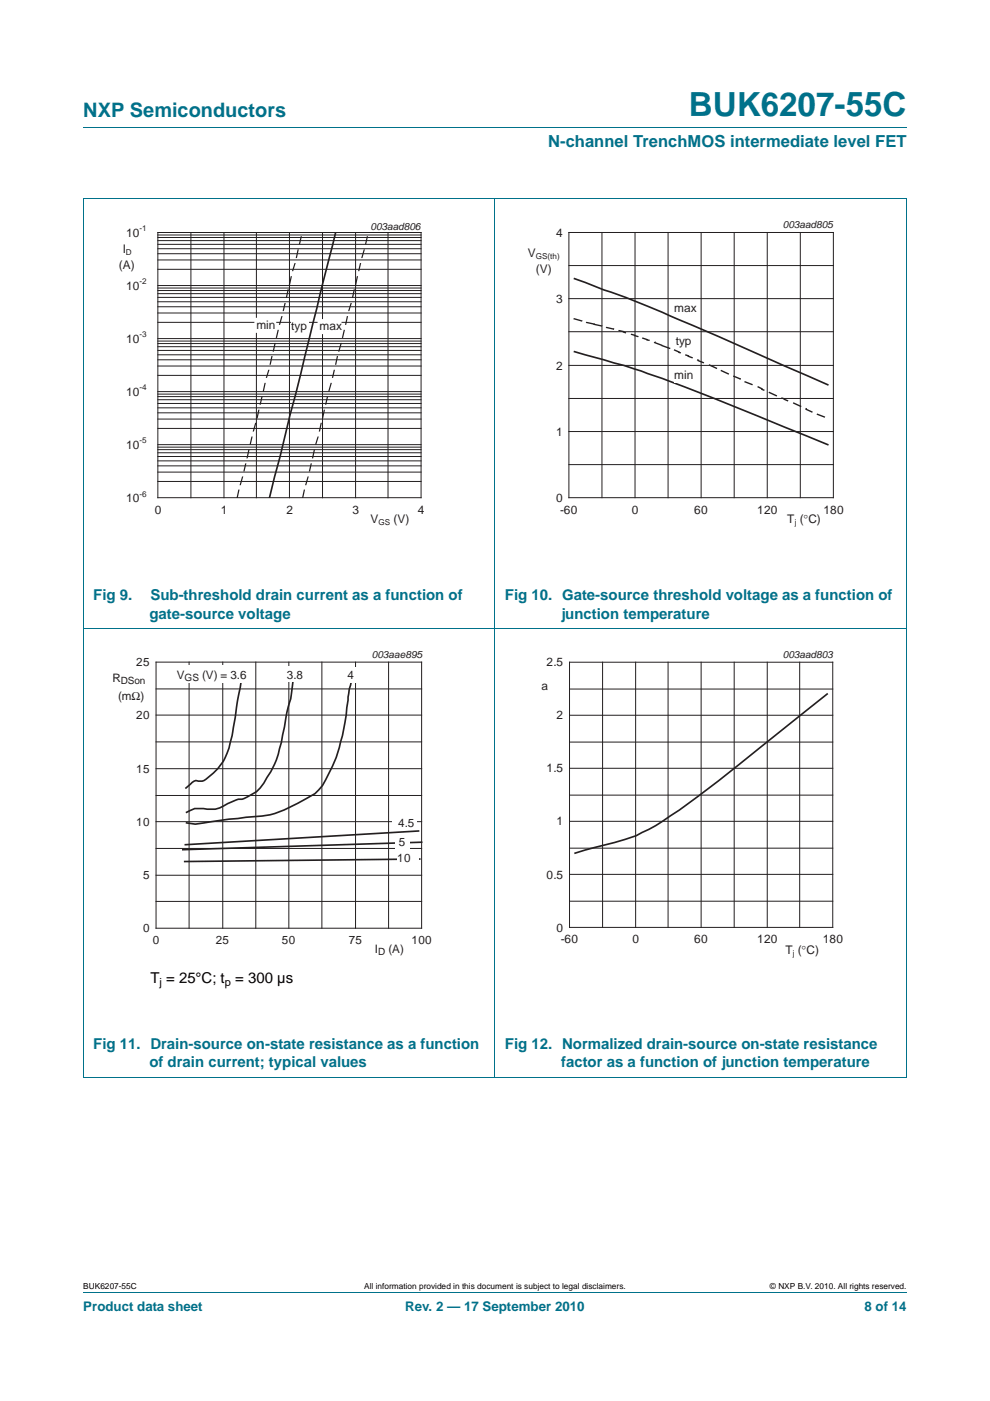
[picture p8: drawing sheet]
<svg xmlns="http://www.w3.org/2000/svg" width="210mm" height="297mm" viewBox="0 0 210 297" stroke-linecap="round" stroke-linejoin="round" font-family="sans-serif">
<path d="M17.7 27h174.6M17.6 42.1h174.7M17.7 42.2v186.2M105 42.1v186.4M192.3 42.2v186.2M17.6 133.3h174.7M17.6 228.4h174.7M17.7 273.9h174.6" fill="none" stroke="#00718a" stroke-width=".21"/>
<g fill="none" stroke="#231f20" stroke-width=".21">
<path d="M33.5 57.1h55.8M33.5 55.1h55.8M33.5 53.8h55.8M33.5 52.7h55.8M33.5 51.8h55.8M33.5 51h55.8M33.5 50.4h55.8M33.5 49.8h55.8M33.5 49.3h55.8v56.2h-55.8zM40.5 49.3v56.2M47.5 49.3v56.2M54.4 49.3v56.2"/>
<path d="M61.4 49.3v56.2M68.4 49.3v56.2M75.4 49.3v56.2M82.3 49.3v56.2M33.5 79.6h55.8M33.5 77.6h55.8M33.5 76.3h55.8M33.5 75.2h55.8M33.5 74.3h55.8M33.5 73.5h55.8M33.5 72.8h55.8M33.5 72.3h55.8"/>
<path d="M33.5 68.3h55.8M33.5 66.4h55.8M33.5 65h55.8M33.5 64h55.8M33.5 63.1h55.8M33.5 62.3h55.8M33.5 61.6h55.8M33.5 61.1h55.8M33.5 71.8h55.8M33.5 60.5h55.8M33.5 98.8h55.8M33.5 97.7h55.8"/>
<path d="M33.5 96.8h55.8M33.5 96h55.8M33.5 95.3h55.8M33.5 94.8h55.8M33.5 90.8h55.8M33.5 88.9h55.8M33.5 87.5h55.8M33.5 86.5h55.8M33.5 85.5h55.8M33.5 84.7h55.8M33.5 84.1h55.8M33.5 83.6h55.8"/>
<path d="M33.5 94.3h55.8M33.5 83h55.8M33.5 102.1h55.8M33.5 100.1h55.8"/>
</g>
<g fill="#231f20">
<path d="M50.5 103.8h.3l-.4 1.8h-.3z" fill-rule="evenodd"/>
<path d="M51.3 101h.3l-.5 1.9h-.3z" fill-rule="evenodd"/>
<path d="M52 98.2h.3l-.4 1.8h-.3z" fill-rule="evenodd"/>
<path d="M52.7 95.3h.2l-.4 1.9h-.2z" fill-rule="evenodd"/>
<path d="M53.3 92.6h.3l-.4 1.7h-.3z" fill-rule="evenodd"/>
<path d="M54.1 89.6h.3l-.5 1.9h-.3z" fill-rule="evenodd"/>
<path d="M54.8 86.9h.2l-.4 1.8h-.2z" fill-rule="evenodd"/>
<path d="M55.4 84.1h.3l-.4 1.7h-.3z" fill-rule="evenodd"/>
<path d="M56.1 81.2h.3l-.4 1.8h-.3z" fill-rule="evenodd"/>
<path d="M56.9 78.4h.3l-.6 1.7h-.2z" fill-rule="evenodd"/>
<path d="M57.6 75.5h.2l-.4 1.8h-.2z" fill-rule="evenodd"/>
<path d="M58.2 72.7h.3l-.4 1.9h-.3z" fill-rule="evenodd"/>
<path d="M58.9 69.9h.2l-.4 1.8h-.2z" fill-rule="evenodd"/>
<path d="M59.7 67h.2l-.5 1.9h-.3z" fill-rule="evenodd"/>
<path d="M60.3 64.2h.3l-.4 1.8h-.3z" fill-rule="evenodd"/>
<path d="M61 61.3h.3l-.4 1.9h-.3z" fill-rule="evenodd"/>
<path d="M61.7 58.6h.2l-.4 1.8h-.2z" fill-rule="evenodd"/>
<path d="M62.5 55.8h.2l-.5 1.7h-.3z" fill-rule="evenodd"/>
<path d="M63.1 52.9h.3l-.4 1.8h-.3z" fill-rule="evenodd"/>
<path d="M63.8 50.1h.2l-.4 1.7h-.2z" fill-rule="evenodd"/>
</g>
<path d="M71.2 49.3l-14 56.2" fill="none" stroke="#231f20" stroke-width=".35"/>
<g fill="#231f20">
<path d="M64.4 103.8h.3l-.4 1.8h-.3z" fill-rule="evenodd"/>
<path d="M65.2 101h.3l-.5 1.9h-.3z" fill-rule="evenodd"/>
<path d="M65.9 98.2h.3l-.4 1.8h-.3z" fill-rule="evenodd"/>
<path d="M66.6 95.3h.2l-.4 1.9h-.2z" fill-rule="evenodd"/>
<path d="M67.3 92.6h.3l-.5 1.7h-.3z" fill-rule="evenodd"/>
<path d="M68 89.6h.3l-.4 1.9h-.3z" fill-rule="evenodd"/>
<path d="M68.7 86.9h.2l-.4 1.8h-.2z" fill-rule="evenodd"/>
<path d="M69.3 84.1h.3l-.4 1.7h-.3z" fill-rule="evenodd"/>
<path d="M70.1 81.2h.3l-.5 1.8h-.3z" fill-rule="evenodd"/>
<path d="M70.8 78.4h.3l-.4 1.7h-.3z" fill-rule="evenodd"/>
<path d="M71.4 75.5h.3l-.4 1.8h-.2z" fill-rule="evenodd"/>
<path d="M72.2 72.7h.3l-.5 1.9h-.3z" fill-rule="evenodd"/>
<path d="M72.9 69.9h.3l-.4 1.8h-.3z" fill-rule="evenodd"/>
<path d="M73.6 67h.2l-.4 1.9h-.2z" fill-rule="evenodd"/>
<path d="M74.4 64.2h.2l-.5 1.8h-.3z" fill-rule="evenodd"/>
<path d="M75 61.3h.3l-.4 1.9h-.3z" fill-rule="evenodd"/>
<path d="M75.7 58.6h.2l-.3 1.8h-.3z" fill-rule="evenodd"/>
<path d="M76.3 55.8h.3l-.4 1.7h-.3z" fill-rule="evenodd"/>
<path d="M77.1 52.9h.3l-.5 1.8h-.3z" fill-rule="evenodd"/>
<path d="M77.8 50.1h.3l-.4 1.7h-.3z" fill-rule="evenodd"/>
</g>
<g fill="#fff">
<path d="M67.4 67.6h5v3.2h-5z" fill-rule="evenodd"/>
<path d="M54 67.4h4.6v3.2h-4.6z" fill-rule="evenodd"/>
</g>
<path d="M61.7 67.5h3.6v3.2h-3.6z" fill="#fff"/>
<path d="M20.4 46.4h81.9v66.4h-81.9z" fill="none" stroke="#fff" stroke-width=".21"/>
<g fill="none" stroke="#231f20" stroke-width=".21">
<path d="M120.7 56.3h56.1M120.7 49.3h56.1v56.2h-56.1zM127.7 49.3v56.2M134.7 49.3v56.2M141.7 49.3v56.2M148.7 49.3v56.2M155.7 49.3v56.2M162.7 49.3v56.2M169.7 49.3v56.2M120.7 70.3h56.1M120.7 77.5h56.1M120.7 63.3h56.1"/>
<path d="M120.7 98.5h56.1M120.7 84.5h56.1M120.7 91.5h56.1"/>
</g>
<path d="M121.9 74.6a231.8 231.8 0 0 1 32.5 11l21.2 8.7" fill="none" stroke="#231f20" stroke-width=".35"/>
<g fill="#231f20">
<path d="M121.7 67.4l1.9 .5-.2 .3-1.8-.5z" fill-rule="evenodd"/>
<path d="M124.4 68.2l1.8 .4-.1 .3-1.9-.4z" fill-rule="evenodd"/>
<path d="M126 68.6l1.8 .4-.1 .3-1.9-.4z" fill-rule="evenodd"/>
<path d="M128.6 69.3l1.7 .4-.1 .2-1.7-.4z" fill-rule="evenodd"/>
<path d="M130.1 69.7l.1-.2-.1 .4z" fill-rule="evenodd"/>
<path d="M131.2 69.9l1.2 .3-.1 .3-1.2-.3z" fill-rule="evenodd"/>
<path d="M132.2 70.2l.6 .3-.1 .2-.7-.2z" fill-rule="evenodd"/>
<path d="M133.9 70.7l.9 .3-.1 .3-.9-.3z" fill-rule="evenodd"/>
<path d="M134.6 71l.9 .3-.2 .2-.9-.2z" fill-rule="evenodd"/>
<path d="M136.3 71.5l1.2 .4-.2 .3-1.2-.4z" fill-rule="evenodd"/>
<path d="M137.2 71.9l.7 .1-.2 .3-.6-.1z" fill-rule="evenodd"/>
<path d="M138.9 72.4l.2-.1-.2 .4z" fill-rule="evenodd"/>
<path d="M138.8 72.4l1.7 .7-.1 .3-1.7-.7z" fill-rule="evenodd"/>
<path d="M140.4 73.1l1.8 .7-.1 .2-1.9-.6z" fill-rule="evenodd"/>
<path d="M143 74l1.2 .6-.1 .2-1.2-.5z" fill-rule="evenodd"/>
<path d="M143.9 74.6l.6 .1-.2 .3-.5-.2z" fill-rule="evenodd"/>
<path d="M145.4 75.1l.8 .3-.1 .2-.8-.2z" fill-rule="evenodd"/>
<path d="M145.9 75.4l1.1 .4-.1 .2-1.1-.4z" fill-rule="evenodd"/>
<path d="M147.9 76.1l.4 .2-.1 .2-.4-.1z" fill-rule="evenodd"/>
<path d="M148 76.3l1.4 .5-.2 .3-1.3-.6z" fill-rule="evenodd"/>
<path d="M150.4 77.2l1.8 .8-.2 .3-1.7-.8z" fill-rule="evenodd"/>
<path d="M152.9 78.4l1.8 .8-.2 .3-1.7-.8z" fill-rule="evenodd"/>
<path d="M155.6 79.6l1.6 .7-.2 .2-1.5-.6z" fill-rule="evenodd"/>
<path d="M156.9 80.3l.1-.2-.1 .4z" fill-rule="evenodd"/>
<path d="M158 80.8l1.7 .6-.1 .3-1.8-.7z" fill-rule="evenodd"/>
<path d="M160.7 81.8l1.1 .6-.1 .2-1.1-.5z" fill-rule="evenodd"/>
<path d="M161.5 82.4l.7 .2-.1 .3-.7-.3z" fill-rule="evenodd"/>
<path d="M163.1 83l1.8 .8-.2 .3-1.7-.8z" fill-rule="evenodd"/>
<path d="M165.8 84.2l.8 .3-.2 .2-.8-.2z" fill-rule="evenodd"/>
<path d="M166.3 84.5l.9 .4-.1 .2-.9-.4z" fill-rule="evenodd"/>
<path d="M168.3 85.3l1.7 .8-.1 .2-1.7-.8z" fill-rule="evenodd"/>
<path d="M170.9 86.5l.3 .1-.1 .3-.3-.2z" fill-rule="evenodd"/>
<path d="M170.9 86.6l1.5 .7-.1 .2-1.5-.6z" fill-rule="evenodd"/>
<path d="M173.3 87.7l1.7 .6-.1 .3-1.7-.7z" fill-rule="evenodd"/>
</g>
<path d="M121.9 59.1l6.2 2.4a242.7 242.7 0 0 1 20.5 8.2l27 11.9" fill="none" stroke="#231f20" stroke-width=".35"/>
<g fill="#fff">
<path d="M142.9 63.7h4.4v3.2h-4.4z"/>
<path d="M143.6 70.7h2.9v3.2h-2.9z"/>
<path d="M142.9 78h3.6v3.2h-3.6z"/>
</g>
<path d="M107.7 46.4h81.9v66.4h-81.9z" fill="none" stroke="#fff" stroke-width=".21"/>
<g fill="none" stroke="#231f20" stroke-width=".21">
<path d="M33.1 157.3h56.3M33.1 146.1h56.3M33.1 140.4h56.3v56.4h-56.3zM33.1 151.6h56.3M40.1 140.4v56.4M47.2 140.4v56.4M54.3 140.4v56.4M61.3 140.4v56.4M68.3 140.4v56.4M75.4 140.4v56.4M82.4 140.4v56.4M33.1 179.9h56.3"/>
<path d="M33.1 168.7h56.3M33.1 174.2h56.3M33.1 163h56.3M33.1 191.1h56.3M33.1 185.6h56.3"/>
</g>
<path d="M51.3 143.8l-1 5.3a50.1 50.1 0 0 1-2.1 10.6 11.4 11.4 0 0 1-5.3 5.9h-.8a1.44 1.44 0 0 0-1.7 .7l-1 .8M62.3 142.9a28.6 28.6 0 0 1-1.2 7l-.4 1.7a52.3 52.3 0 0 1-2.5 10.5l-1.6 2.7a7.7 7.7 0 0 1-4.1 4.1l-1.2 .6a6.4 6.4 0 0 0-3.9 1.4 5.2 5.2 0 0 1-4.3 .5h-1.8l-1.7 .8M74.9 142.1l-.9 5a60.3 60.3 0 0 1-2.7 13.5 24.3 24.3 0 0 1-3.7 6.9l-.8 .8-1.8 1a34.9 34.9 0 0 1-7.7 3.5l-1.7 .2a134.4 134.4 0 0 0-14.2 1.7l-1.8-.2M88.8 176.2l-49.5 2.9M89.4 178.6l-50.6 1.6M89 182.1l-49.8 .6" fill="none" stroke="#231f20" stroke-width=".35"/>
<g fill="#fff">
<path d="M84.2 180.7h4.5v3.2h-4.5z"/>
<path d="M83.1 172.3h5.2v3.2h-5.2z"/>
<path d="M60 141.3h5.1v3.2h-5.1z"/>
<path d="M37.1 141.1h15.8v3.8h-15.8z"/>
<path d="M83.9 177.6h3.1v3.2h-3.1z"/>
<path d="M73 141.6h3v3.2h-3z"/>
</g>
<g fill="none" stroke="#231f20" stroke-width=".21">
<path d="M120.8 157.3h55.8M120.8 146.1h55.8M120.8 140.4h55.8v56.2h-55.8zM120.8 151.6h55.8M127.8 140.4v56.2M134.8 140.4v56.2M141.7 140.4v56.2M148.7 140.4v56.2M155.7 140.4v56.2M162.7 140.4v56.2M169.6 140.4v56.2M120.8 179.8h55.8"/>
<path d="M120.8 168.6h55.8M120.8 174.1h55.8M120.8 162.9h55.8M120.8 191.1h55.8M120.8 185.4h55.8"/>
</g>
<path d="M175.4 147.1l-13.7 11a229.4 229.4 0 0 1-22.6 17l-1.5 .8a24.6 24.6 0 0 1-7.3 2.7l-8.3 2.3" fill="none" stroke="#231f20" stroke-width=".35"/>
<path d="M107.7 137.5h81.9v66.4h-81.9z" fill="none" stroke="#fff" stroke-width=".21"/>
<text font-size="7" fill="#00718a" x="146.1" y="24.6">BUK6207-55C</text>
<text font-size="4.2" fill="#00718a" x="17.7" y="24.9">NXP Semiconductors</text>
<text font-size="3.5" fill="#00718a" x="116.3" y="31.1">N-channel TrenchMOS intermediate level FET</text>
<g font-size="3.2" fill="#00718a">
<text x="19.8" y="127.3">Fig 9.</text>
<text x="31.7" y="131.1">gate-source voltage</text>
<text x="31.9" y="127.3">Sub-threshold drain current as a function of</text>
<text x="107.1" y="127.3">Fig 10. Gate-source threshold voltage as a function of</text>
<text x="119" y="131.1">junction temperature</text>
<text x="19.8" y="222.4">Fig 11. Drain-source on-state resistance as a function</text>
<text x="31.7" y="226.3">of drain current; typical values</text>
<text x="107.1" y="222.4">Fig 12. Normalized drain-source on-state resistance</text>
<text x="119" y="226.3">factor as a function of junction temperature</text>
</g>
<text font-size="3.2" x="31.9" y="208.5">T = 25°C; t = 300 µs</text>
<g font-size="2.8" fill="#00718a">
<text x="17.7" y="277.9">Product data sheet</text>
<text x="86" y="277.9">Rev. 2 — 17 September 2010</text>
<text x="183.4" y="277.9">8 of 14</text>
</g>
<g font-size="2.5" fill="#231f20">
<text x="26" y="53.7">I</text>
<text x="26.8" y="50.2">10</text>
<text x="117.9" y="50.2">4</text>
<text x="25.2" y="57.1">(A)</text>
<text x="111.9" y="54.4">V</text>
<text x="113.7" y="57.9">(V)</text>
<text x="26.8" y="61.4">10</text>
<text x="117.9" y="64.2">3</text>
<text x="54.4" y="69.8">min</text>
<text x="61.8" y="69.9">typ</text>
<text x="67.8" y="70">max</text>
<text x="143" y="66.1">max</text>
<text x="26.8" y="72.7">10</text>
<text x="143.3" y="73.1">typ</text>
<text x="26.8" y="83.9">10</text>
<text x="117.9" y="78.4">2</text>
<text x="143" y="80.3">min</text>
<text x="26.8" y="95.2">10</text>
<text x="117.9" y="92.4">1</text>
<text x="26.8" y="106.4">10</text>
<text x="117.9" y="106.4">0</text>
<text x="32.8" y="108.9">0</text>
<text x="46.8" y="108.9">1</text>
<text x="60.7" y="108.9">2</text>
<text x="74.8" y="108.9">3</text>
<text x="78.5" y="110.8">V</text>
<text x="83.5" y="110.8">(V)</text>
<text x="88.6" y="108.9">4</text>
<text x="118.8" y="108.9">-60</text>
<text x="134" y="108.9">0</text>
<text x="147.3" y="108.9">60</text>
<text x="160.6" y="108.9">120</text>
<text x="167" y="110.9">T (°C)</text>
<text x="174.6" y="108.9">180</text>
<text x="28.9" y="141.3">25</text>
<text x="37.5" y="144">V</text>
<text x="42.9" y="144">(V) = 3.6</text>
<text x="60.8" y="143.9">3.8</text>
<text x="73.7" y="143.9">4</text>
<text x="115.9" y="141.3">2.5</text>
<text x="23.8" y="144.5">R</text>
<text x="25.1" y="148.3">(mΩ)</text>
<text x="114.8" y="146.3">a</text>
<text x="28.9" y="152.5">20</text>
<text x="118.1" y="152.5">2</text>
<text x="28.9" y="163.9">15</text>
<text x="115.9" y="163.8">1.5</text>
<text x="28.9" y="175.1">10</text>
<text x="84.4" y="175.4">4.5</text>
<text x="84.6" y="179.3">5</text>
<text x="118.1" y="175">1</text>
<text x="84.3" y="182.8">10</text>
<text x="30.4" y="186.4">5</text>
<text x="115.9" y="186.3">0.5</text>
<text x="30.4" y="197.7">0</text>
<text x="118.1" y="197.5">0</text>
<text x="32.4" y="200.2">0</text>
<text x="45.8" y="200.2">25</text>
<text x="59.8" y="200.2">50</text>
<text x="74" y="200.2">75</text>
<text x="79.5" y="202">I</text>
<text x="82.4" y="202">(A)</text>
<text x="87.3" y="200.2">100</text>
<text x="118.9" y="200">-60</text>
<text x="134.2" y="200">0</text>
<text x="147.3" y="200">60</text>
<text x="160.6" y="200">120</text>
<text x="166.6" y="202.3">T (°C)</text>
<text x="174.5" y="200">180</text>
</g>
<g font-size="2.4">
<text x="33.8" y="209.1">j</text>
<text x="47.7" y="209.1">p</text>
</g>
<g font-size="2.1" fill="#231f20">
<text x="78.6" y="48.7">003aad806</text>
<text x="166" y="48.4">003aad805</text>
<text x="78.8" y="139.5">003aae895</text>
<text x="166" y="139.5">003aad803</text>
<text x="25.6" y="145">DSon</text>
<text x="39.2" y="144.4">GS</text>
<text x="80.2" y="202.5">D</text>
</g>
<g font-size="1.8">
<text x="17.7" y="273.3">BUK6207-55C</text>
<text x="77.3" y="273.3">All information provided in this document is subject to legal disclaimers.</text>
<text x="163.3" y="273.3">© NXP B.V. 2010. All rights reserved.</text>
</g>
<g font-size="1.7" fill="#231f20">
<text x="29.6" y="49">-1</text>
<text x="26.7" y="54.1">D</text>
<text x="113.7" y="54.9">GS(th)</text>
<text x="29.6" y="60.3">-2</text>
<text x="29.6" y="71.5">-3</text>
<text x="29.6" y="82.8">-4</text>
<text x="29.6" y="94">-5</text>
<text x="29.6" y="105.3">-6</text>
<text x="80.3" y="111.3">GS</text>
<text x="168.6" y="111.4">j</text>
<text x="168.2" y="202.7">j</text>
</g>
</svg>
